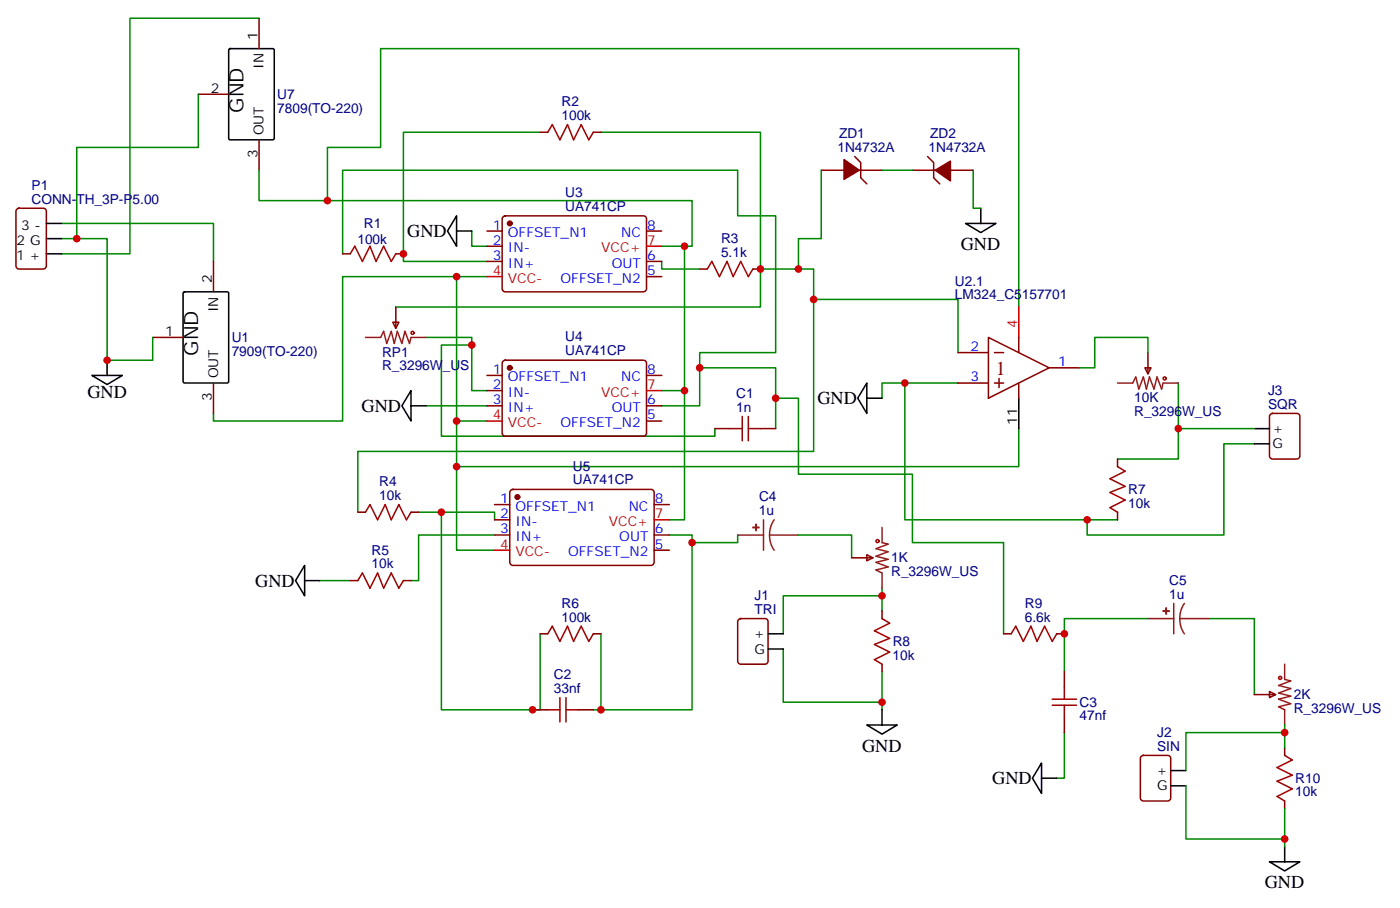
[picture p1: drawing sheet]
<svg xmlns="http://www.w3.org/2000/svg" width="325mm" height="211mm" viewBox="0 0 325 211" stroke-linecap="round" stroke-linejoin="round" font-family="sans-serif">
<g fill="none" stroke="#008700" stroke-width=".35">
<path d="M60.1 4.2h-29.9v54.7h-15.9M46 21.9v12.3h-28.2v21.2M60.1 39.5v7.1h100.6v10.6h-7.1M125.4 30.7h-31.7v30h19.4M139.5 30.7h37.1v40.6h-84.7M190.7 39.5v15.9h-5.3v7M204.8 39.5h7M226 39.5v8.8h1.7M14.3 51.9h35.3v8.8M14.3 55.4h10.6v28.2h10.6v-5.3M76 46.6v-12.4h12.4v-22.9h148.1v60M79.6 58.9v-19.4h91.7v10.6h8.8v31.7h-17.6v12.4h-8.9"/>
<path d="M109.5 53.6v3.6h3.6M158.9 57.2v33.5h-5.3M99 78.3h10.5v12.4h3.6M106 64.2v33.5M113.1 64.2h-33.5v33.5h-30v-1.7M153.6 60.7v1.7h8.9M176.6 62.4h12.3v42.4h-105.8v14.1M188.9 69.5h33.5v12.3M99 94.2h14.1M109.5 80.1h-7v21.1h63.5v-1.7M113.1 97.7h-7.1v30h8.8M158.9 90.7v30h-3.5"/>
<path d="M162.5 85.4h17.6v14.1M180.1 92.4h5.3v17.7h26.4v15.8h21.2v21.2M210.1 88.9v31.8h49.4M222.4 88.9h-17.6v3.5M236.5 99.5v8.8h-130.5M266.5 81.8v-3.5h-12.3v7.1h-3.6M273.6 88.9v17.6h-14.1M273.6 99.5h17.6M97.2 118.9h17.6v1.8M102.5 118.9v45.8h22.9v-17.6M291.2 103h-7v21.2h-31.8v-3.5M74.3 134.8h7"/>
<path d="M114.8 124.2h-17.6v10.6h-1.8M155.4 124.2h5.3v40.5h-22.9M171.3 124.2v1.7h-10.6M185.4 124.2h12.3v5.3M204.8 138.3h-22.9v8.8M204.8 136.5v5.3M139.5 147.1v17.6M181.9 150.6v12.4h22.9M204.8 155.9v8.8M266.5 143.6h-19.4v12.3M280.6 143.6h10.6v17.6M247.1 170v10.6h-1.7"/>
<path d="M298.3 170h-23v8.9M298.3 168.3v5.3M275.3 182.4v12.3h23M298.3 187.7v8.8"/>
</g>
<g fill="none" stroke="#8c2424" stroke-width=".35">
<path d="M84.8 78.3h3.6l.7-1.4 .7 2.8 1-2.8 .7 2.8 .8-2.8 1 2.8 .7-2.8 1.1 2.8 .3-1.4h3.6M259.5 88.9h3.5l.7-1.4 .7 2.8 1.1-2.8 .7 2.8 .7-2.8 1 2.8 .7-2.8 1.1 2.8 .4-1.4h3.5M171.3 124.2h6M177.3 120.7v7M178.7 124.2l.2 1.8 .8 1.7M178.7 124.2h6.7M179.7 120.7l-.8 1.6-.2 1.9M204.8 122.4v3.5l1.4 .4-2.8 1.1 2.8 .7-2.8 1 2.8 .7-2.8 .7 2.8 1.1-2.8 .7 1.4 .7v3.5M266.5 143.6h6M272.5 140.1v7M273.9 143.6l.3 1.8 .8 1.7M273.9 143.6h6.7"/>
<path d="M275 140.1l-.8 1.6-.3 1.9M298.3 154.2v3.5l1.4 .3-2.8 1.1 2.8 .7-2.8 1.1 2.8 .7-2.8 .7 2.8 1-2.8 .7 1.4 .7v3.6"/>
</g>
<g fill="#8c2424" stroke="#8c2424" stroke-width=".35">
<path d="M270.8 141.1v1.4z"/>
<path d="M270.1 141.8l1.4 .1z"/>
<path d="M175.5 121.7v1.4z"/>
<path d="M174.8 122.4h1.4z"/>
</g>
<g fill="none" stroke="#000" stroke-width=".35">
<path d="M53.1 11.5l.3-.2h9.9l.3 .2 .1 20.6-.2 .3-10.1 .1-.3-.2zM10.8 55.4h3.5M10.8 58.9h3.5M10.8 51.9h3.5M106 50.1v7.1l-2.1-3.6zM106 53.6h3.5M224.2 51.9h7l-3.5 2.1zM227.7 48.3v3.6M42.6 67.9l.3-.2h9.8l.3 .2 .1 20.6-.2 .4h-10l-.3-.2zM21.3 87.1h7.1l-3.5 2.2zM24.9 83.6v3.5M95.4 90.7v7l-2.1-3.5z"/>
<path d="M95.4 94.2h3.6M201.3 88.9v7.1l-2.2-3.6zM201.3 92.4h3.5M236.5 92.4v7.1M291.2 99.5h3.5M291.2 103h3.5M70.7 131.2v7.1l-2.1-3.5zM70.7 134.8h3.6M178.3 150.6h3.6M178.3 147.1h3.6M201.3 168.3h7l-3.5 2.1zM204.8 164.7v3.6"/>
<path d="M241.8 177.1v7.1l-2.1-3.6zM271.8 178.9h3.5M241.8 180.6h3.6M271.8 182.4h3.5M298.3 196.5v3.5M294.7 200h7.1l-3.5 2.1z"/>
</g>
<g fill="none" stroke="#870000" stroke-width=".35">
<path d="M60.1 4.2v7.1M46 21.9h7.1M60.1 32.5v7M125.4 30.7h1.8M137.8 30.7h1.7M190.7 39.5h5.3M198.4 36.3l1.4 1.4v3.6l1.5 1.4M199.5 39.5h5.3M211.8 39.5h5.3M215.4 36.3l1.4 1.4v3.6l1.4 1.4M220.7 39.5h5.3M3.9 48.5l.5-.2h5.7a.71 .71 0 0 1 .7 .7v12.7a.76 .76 0 0 1-.7 .7h-5.7a.76 .76 0 0 1-.7-.7v-12.7z"/>
<path d="M79.6 58.9h1.7M91.9 58.9h1.8M113.1 53.6h3.5M113.1 57.2h3.5M116.8 50.3l.5-.2h32.1a.71 .71 0 0 1 .7 .7v16.2a.76 .76 0 0 1-.7 .7h-32.1a.76 .76 0 0 1-.7-.7v-16.2zM150.1 53.6h3.5M35.5 78.3h7M49.6 60.7v7M91.2 74.8h1.4l-.7 1.4zM91.9 71.3v4.9M113.1 60.7h3.5M150.1 60.7h3.5"/>
<path d="M150.1 64.2h3.5M162.5 62.4h1.7M174.8 62.4h1.8M229.5 78.3l14.1 7.1-14.1 7zM236.5 78.3v3.5M49.6 88.9v7.1M113.1 87.1h3.5M113.1 90.7h3.5M113.1 94.2h3.5M116.8 83.8l.5-.2h32.1a.71 .71 0 0 1 .7 .7v16.2a.76 .76 0 0 1-.7 .7h-32.1a.76 .76 0 0 1-.7-.7v-16.2zM150.1 87.1h3.5M150.1 94.2h3.5"/>
<path d="M150.1 97.7h3.5M166 99.5h3.5M176.6 99.5h3.5M222.4 88.9h7.1M222.4 81.8h7.1M230.9 88.9h2.1M230.9 81.8h2.1M232 87.8v2.2M236.5 88.9v3.5M243.6 85.4h7M265.8 85.4h1.4l-.7 1.4zM266.5 81.8v5"/>
<path d="M295 96.2l.5-.2h5.6a.71 .71 0 0 1 .7 .7v9.1a.76 .76 0 0 1-.7 .7h-5.6a.76 .76 0 0 1-.8-.7v-9.1zM83.1 118.9h1.7M95.4 118.9h1.8M114.8 117.1h3.6M118.6 113.8l.5-.2h32.1a.71 .71 0 0 1 .7 .7v16.2a.76 .76 0 0 1-.7 .7h-32.1a.76 .76 0 0 1-.7-.7v-16.2zM151.9 117.1h3.5M259.5 106.5v1.8M259.5 118.9v1.8M81.3 134.8h1.8M93.7 134.8h1.7M114.8 120.7h3.6M114.8 124.2h3.6"/>
<path d="M151.9 124.2h3.5M151.9 127.7h3.5M197.7 129.5h5M201.3 128.8l1.4 .7-1.4 .7zM125.4 147.1h1.8M137.8 147.1h1.7M171.5 143.8l.5-.2h5.6a.71 .71 0 0 1 .7 .7v9.2a.76 .76 0 0 1-.7 .7h-5.6a.76 .76 0 0 1-.7-.7v-9.2zM204.8 141.8v1.8M204.8 154.2v1.7M233 147.1h1.8M245.4 147.1h1.7M247.1 155.9v3.6"/>
<path d="M123.6 164.7h3.6M134.2 164.7h3.6M247.1 166.5v3.5M265 175.5l.5-.2h5.6a.71 .71 0 0 1 .7 .7v9.2a.76 .76 0 0 1-.7 .7h-5.6a.76 .76 0 0 1-.7-.7v-9.2zM291.2 161.2h5M294.7 160.5l1.5 .7-1.5 .7zM298.3 173.6v1.7M298.3 185.9v1.8"/>
</g>
<g fill="none" stroke="#a10000" stroke-width=".35">
<path d="M127.2 30.7l1-1.8 1.8 3.6 1.8-3.6 1.4 3.6 1.7-3.6 1.8 3.6 1.1-1.8M81.3 58.9l1.1-1.7 1.7 3.5 1.8-3.5 1.4 3.5 1.8-3.5 1.7 3.5 1.1-1.8M164.2 62.4l1.1-1.7 1.7 3.5 1.8-3.5 1.4 3.5 1.8-3.5 1.7 3.5 1.1-1.8M169.5 99.5h2.8M172.3 96.7v5.6M173.7 99.5h2.9M173.7 96.7v5.6M84.8 118.9l1.1-1.8 1.8 3.6 1.7-3.6 1.4 3.6 1.8-3.6 1.8 3.6 1-1.8M259.5 108.3l1.7 1.1-3.5 1.7 3.5 1.8-3.5 1.4 3.5 1.8-3.5 1.7 1.8 1.1M83.1 134.8l1-1.8 1.8 3.5 1.8-3.5 1.4 3.5 1.7-3.5 1.8 3.5 1.1-1.7M127.2 147.1l1-1.8 1.8 3.6 1.8-3.6 1.4 3.6 1.7-3.6 1.8 3.6 1.1-1.8M204.8 143.6l1.8 1-3.6 1.8 3.6 1.8-3.6 1.4 3.6 1.7-3.6 1.8 1.8 1.1"/>
<path d="M234.8 147.1l1-1.8 1.8 3.6 1.8-3.6 1.4 3.6 1.7-3.6 1.8 3.6 1.1-1.8M247.1 159.5v2.8M127.2 164.7h2.8M130 161.9v5.7M131.4 164.7h2.8M131.4 161.9v5.7M244.3 163.7h5.6M244.3 162.3h5.6M247.1 163.7v2.8M298.3 175.3l1.7 1.1-3.5 1.8 3.5 1.7-3.5 1.4 3.5 1.8-3.5 1.8 1.8 1"/>
<circle cx="95.8" cy="77.3" r=".35"/>
<circle cx="270.4" cy="87.8" r=".35"/>
<circle cx="203.7" cy="125.6" r=".35"/>
<circle cx="297.2" cy="157.3" r=".35"/>
</g>
<g fill="#870000" stroke="#870000" stroke-width=".35">
<path d="M196 37l3.5 2.5-3.5 2.1z"/>
<path d="M217.1 39.5l3.6-2.1v4.6z"/>
<circle cx="120.1" cy="115.4" r=".53"/>
<circle cx="118.4" cy="85.4" r=".53"/>
<circle cx="118.4" cy="51.9" r=".53"/>
</g>
<path d="M150.1 57.2h3.5M113.1 64.2h3.5M236.5 71.3v7M113.1 97.7h3.5M150.1 90.7h3.5M114.8 127.7h3.6M151.9 120.7h3.5" fill="none" stroke="#f00" stroke-width=".35"/>
<g fill="#c00">
<circle cx="93.7" cy="58.9" r=".88"/>
<circle cx="158.9" cy="57.1" r=".88"/>
<circle cx="247.1" cy="147.1" r=".88"/>
<circle cx="252.4" cy="120.6" r=".88"/>
<circle cx="298.3" cy="170" r=".88"/>
<circle cx="298.3" cy="194.7" r=".88"/>
<circle cx="180.1" cy="92.4" r=".88"/>
<circle cx="204.8" cy="163" r=".88"/>
<circle cx="204.8" cy="138.3" r=".88"/>
<circle cx="160.7" cy="125.9" r=".88"/>
<circle cx="188.9" cy="69.5" r=".88"/>
<circle cx="106" cy="108.3" r=".88"/>
<circle cx="76" cy="46.6" r=".88"/>
<circle cx="123.6" cy="164.7" r=".88"/>
<circle cx="102.5" cy="118.9" r=".88"/>
<circle cx="139.5" cy="164.7" r=".88"/>
<circle cx="162.5" cy="85.4" r=".88"/>
<circle cx="109.5" cy="80.1" r=".88"/>
<circle cx="158.9" cy="90.7" r=".88"/>
<circle cx="176.6" cy="62.4" r=".88"/>
<circle cx="210.1" cy="88.9" r=".88"/>
<circle cx="273.6" cy="99.5" r=".88"/>
<circle cx="24.9" cy="83.6" r=".88"/>
<circle cx="17.8" cy="55.4" r=".88"/>
<circle cx="106" cy="64.2" r=".88"/>
<circle cx="106" cy="97.7" r=".88"/>
<circle cx="185.4" cy="62.4" r=".88"/>
</g>
<g font-size="4.6">
<text x="56.6" y="26.1" transform="rotate(-90 56.6 26.1)">GND</text>
<text x="46" y="82.6" transform="rotate(-90 46 82.6)">GND</text>
</g>
<text font-size="4.6" fill="#800" x="231.2" y="87.1">1</text>
<g font-size="4.2">
<text x="94.6" y="55">GND</text>
<text x="223.1" y="58">GND</text>
<text x="20.3" y="92.4">GND</text>
<text x="84" y="95.6">GND</text>
<text x="189.8" y="93.8">GND</text>
<text x="59.3" y="136.2">GND</text>
<text x="200.1" y="174.4">GND</text>
<text x="230.4" y="182">GND</text>
<text x="293.6" y="206.2">GND</text>
</g>
<g font-size="3.2">
<text x="59.8" y="9.2" transform="rotate(-90 59.8 9.2)">1</text>
<text x="61.2" y="16.1" transform="rotate(-90 61.2 16.1)">IN</text>
<text x="49" y="21.5">2</text>
<text x="61.2" y="31.4" transform="rotate(-90 61.2 31.4)">OUT</text>
<text x="59.8" y="36.6" transform="rotate(-90 59.8 36.6)">3</text>
<text x="4.9" y="53.3">3 -</text>
<text x="3.9" y="56.8">2 G</text>
<text x="3.7" y="60.3">1 +</text>
<text x="49.2" y="65.6" transform="rotate(-90 49.2 65.6)">2</text>
<text x="38.4" y="78">1</text>
<text x="50.6" y="72.5" transform="rotate(-90 50.6 72.5)">IN</text>
<text x="50.6" y="87.8" transform="rotate(-90 50.6 87.8)">OUT</text>
<text x="49.2" y="93" transform="rotate(-90 49.2 93)">3</text>
<text x="236.2" y="98.6" transform="rotate(-90 236.2 98.6)">11</text>
<text x="295.5" y="100.5">+</text>
<text x="295.5" y="104.1">G</text>
<text x="175" y="148.2">+</text>
<text x="175.2" y="151.7">G</text>
<text x="268.5" y="179.9">+</text>
<text x="268.6" y="183.4">G</text>
</g>
<g font-size="3.2" fill="#000080">
<text x="64.4" y="23">U7</text>
<text x="64.4" y="26.2">7809(TO-220)</text>
<text x="130.4" y="27.9">100k</text>
<text x="130.4" y="24.7">R2</text>
<text x="194.4" y="35.3">1N4732A</text>
<text x="194.8" y="32.1">ZD1</text>
<text x="215.6" y="35.3">1N4732A</text>
<text x="216" y="32.1">ZD2</text>
<text x="7.3" y="47.3">CONN-TH_3P-P5.00</text>
<text x="7.3" y="44.1">P1</text>
<text x="131.2" y="45.7">U3</text>
<text x="84.5" y="52.9">R1</text>
<text x="131.2" y="48.9">UA741CP</text>
<text x="83" y="56.5">100k</text>
<text x="167.4" y="59.6">5.1k</text>
<text x="167.4" y="56.4">R3</text>
<text x="221.7" y="69.5">LM324_C5157701</text>
<text x="221.7" y="66.3">U2.1</text>
<text x="53.8" y="82.7">7909(TO-220)</text>
<text x="53.8" y="79.5">U1</text>
<text x="88.7" y="82.7">RP1</text>
<text x="131.2" y="82.4">UA741CP</text>
<text x="131.2" y="79.2">U4</text>
<text x="88.7" y="86">R_3296W_US</text>
<text x="170.9" y="95.6">1n</text>
<text x="170.9" y="92.4">C1</text>
<text x="263.3" y="93.3">10K</text>
<text x="294.4" y="94.9">SQR</text>
<text x="294.4" y="91.7">J3</text>
<text x="263.3" y="96.6">R_3296W_US</text>
<text x="88" y="112.8">R4</text>
<text x="133" y="112.4">UA741CP</text>
<text x="133" y="109.2">U5</text>
<text x="88" y="116.1">10k</text>
<text x="176.2" y="119.6">1u</text>
<text x="176.2" y="116.4">C4</text>
<text x="261.9" y="117.8">10k</text>
<text x="261.9" y="114.7">R7</text>
<text x="86.3" y="131.9">10k</text>
<text x="86.3" y="128.7">R5</text>
<text x="206.9" y="130.5">1K</text>
<text x="206.9" y="133.7">R_3296W_US</text>
<text x="271.5" y="135.8">C5</text>
<text x="130.4" y="141.1">R6</text>
<text x="175.2" y="142.5">TRI</text>
<text x="175.2" y="139.3">J1</text>
<text x="238" y="141.1">R9</text>
<text x="271.5" y="139">1u</text>
<text x="130.4" y="144.3">100k</text>
<text x="207.3" y="149.9">R8</text>
<text x="238" y="144.3">6.6k</text>
<text x="207.3" y="153.1">10k</text>
<text x="128.6" y="160.9">33nf</text>
<text x="128.6" y="157.6">C2</text>
<text x="250.6" y="167.2">47nf</text>
<text x="250.7" y="164">C3</text>
<text x="300.4" y="165.5">R_3296W_US</text>
<text x="300.4" y="162.3">2K</text>
<text x="268.7" y="171.1">J2</text>
<text x="268.7" y="174.3">SIN</text>
<text x="300.7" y="184.9">10k</text>
<text x="300.7" y="181.7">R10</text>
</g>
<g font-size="3.2" fill="#00f">
<text x="114.4" y="53.3">1</text>
<text x="150.3" y="53.3">8</text>
<text x="114.4" y="56.8">2</text>
<text x="117.9" y="55">OFFSET_N1</text>
<text x="117.9" y="58.6">IN-</text>
<text x="144.2" y="55">NC</text>
<text x="114.4" y="60.3">3</text>
<text x="117.9" y="62.1">IN+</text>
<text x="130.1" y="65.6">OFFSET_N2</text>
<text x="142" y="62.1">OUT</text>
<text x="150.3" y="63.9">5</text>
<text x="150.3" y="60.3">6</text>
<text x="225.3" y="81.5">2</text>
<text x="114.4" y="86.8">1</text>
<text x="117.9" y="88.5">OFFSET_N1</text>
<text x="144.2" y="88.5">NC</text>
<text x="150.3" y="86.8">8</text>
<text x="225.3" y="88.5">3</text>
<text x="245.7" y="85">1</text>
<text x="114.4" y="90.3">2</text>
<text x="114.4" y="93.8">3</text>
<text x="117.9" y="92.1">IN-</text>
<text x="117.9" y="95.6">IN+</text>
<text x="142" y="95.6">OUT</text>
<text x="150.3" y="93.8">6</text>
<text x="130.1" y="99.1">OFFSET_N2</text>
<text x="150.3" y="97.4">5</text>
<text x="116.2" y="116.8">1</text>
<text x="119.7" y="118.5">OFFSET_N1</text>
<text x="146" y="118.5">NC</text>
<text x="152" y="116.8">8</text>
<text x="116.2" y="120.3">2</text>
<text x="116.2" y="123.8">3</text>
<text x="119.7" y="122.1">IN-</text>
<text x="119.7" y="125.6">IN+</text>
<text x="143.8" y="125.6">OUT</text>
<text x="152" y="123.8">6</text>
<text x="131.9" y="129.1">OFFSET_N2</text>
<text x="152" y="127.4">5</text>
</g>
<g font-size="3.2" fill="#f00">
<text x="139.6" y="58.6">VCC+</text>
<text x="150.3" y="56.8">7</text>
<text x="114.4" y="63.9">4</text>
<text x="117.9" y="65.6">VCC-</text>
<text x="236.2" y="76.2" transform="rotate(-90 236.2 76.2)">4</text>
<text x="139.6" y="92.1">VCC+</text>
<text x="150.3" y="90.3">7</text>
<text x="114.4" y="97.4">4</text>
<text x="117.9" y="99.1">VCC-</text>
<text x="141.4" y="122.1">VCC+</text>
<text x="152" y="120.3">7</text>
<text x="116.2" y="127.4">4</text>
<text x="119.7" y="129.1">VCC-</text>
</g>
</svg>
